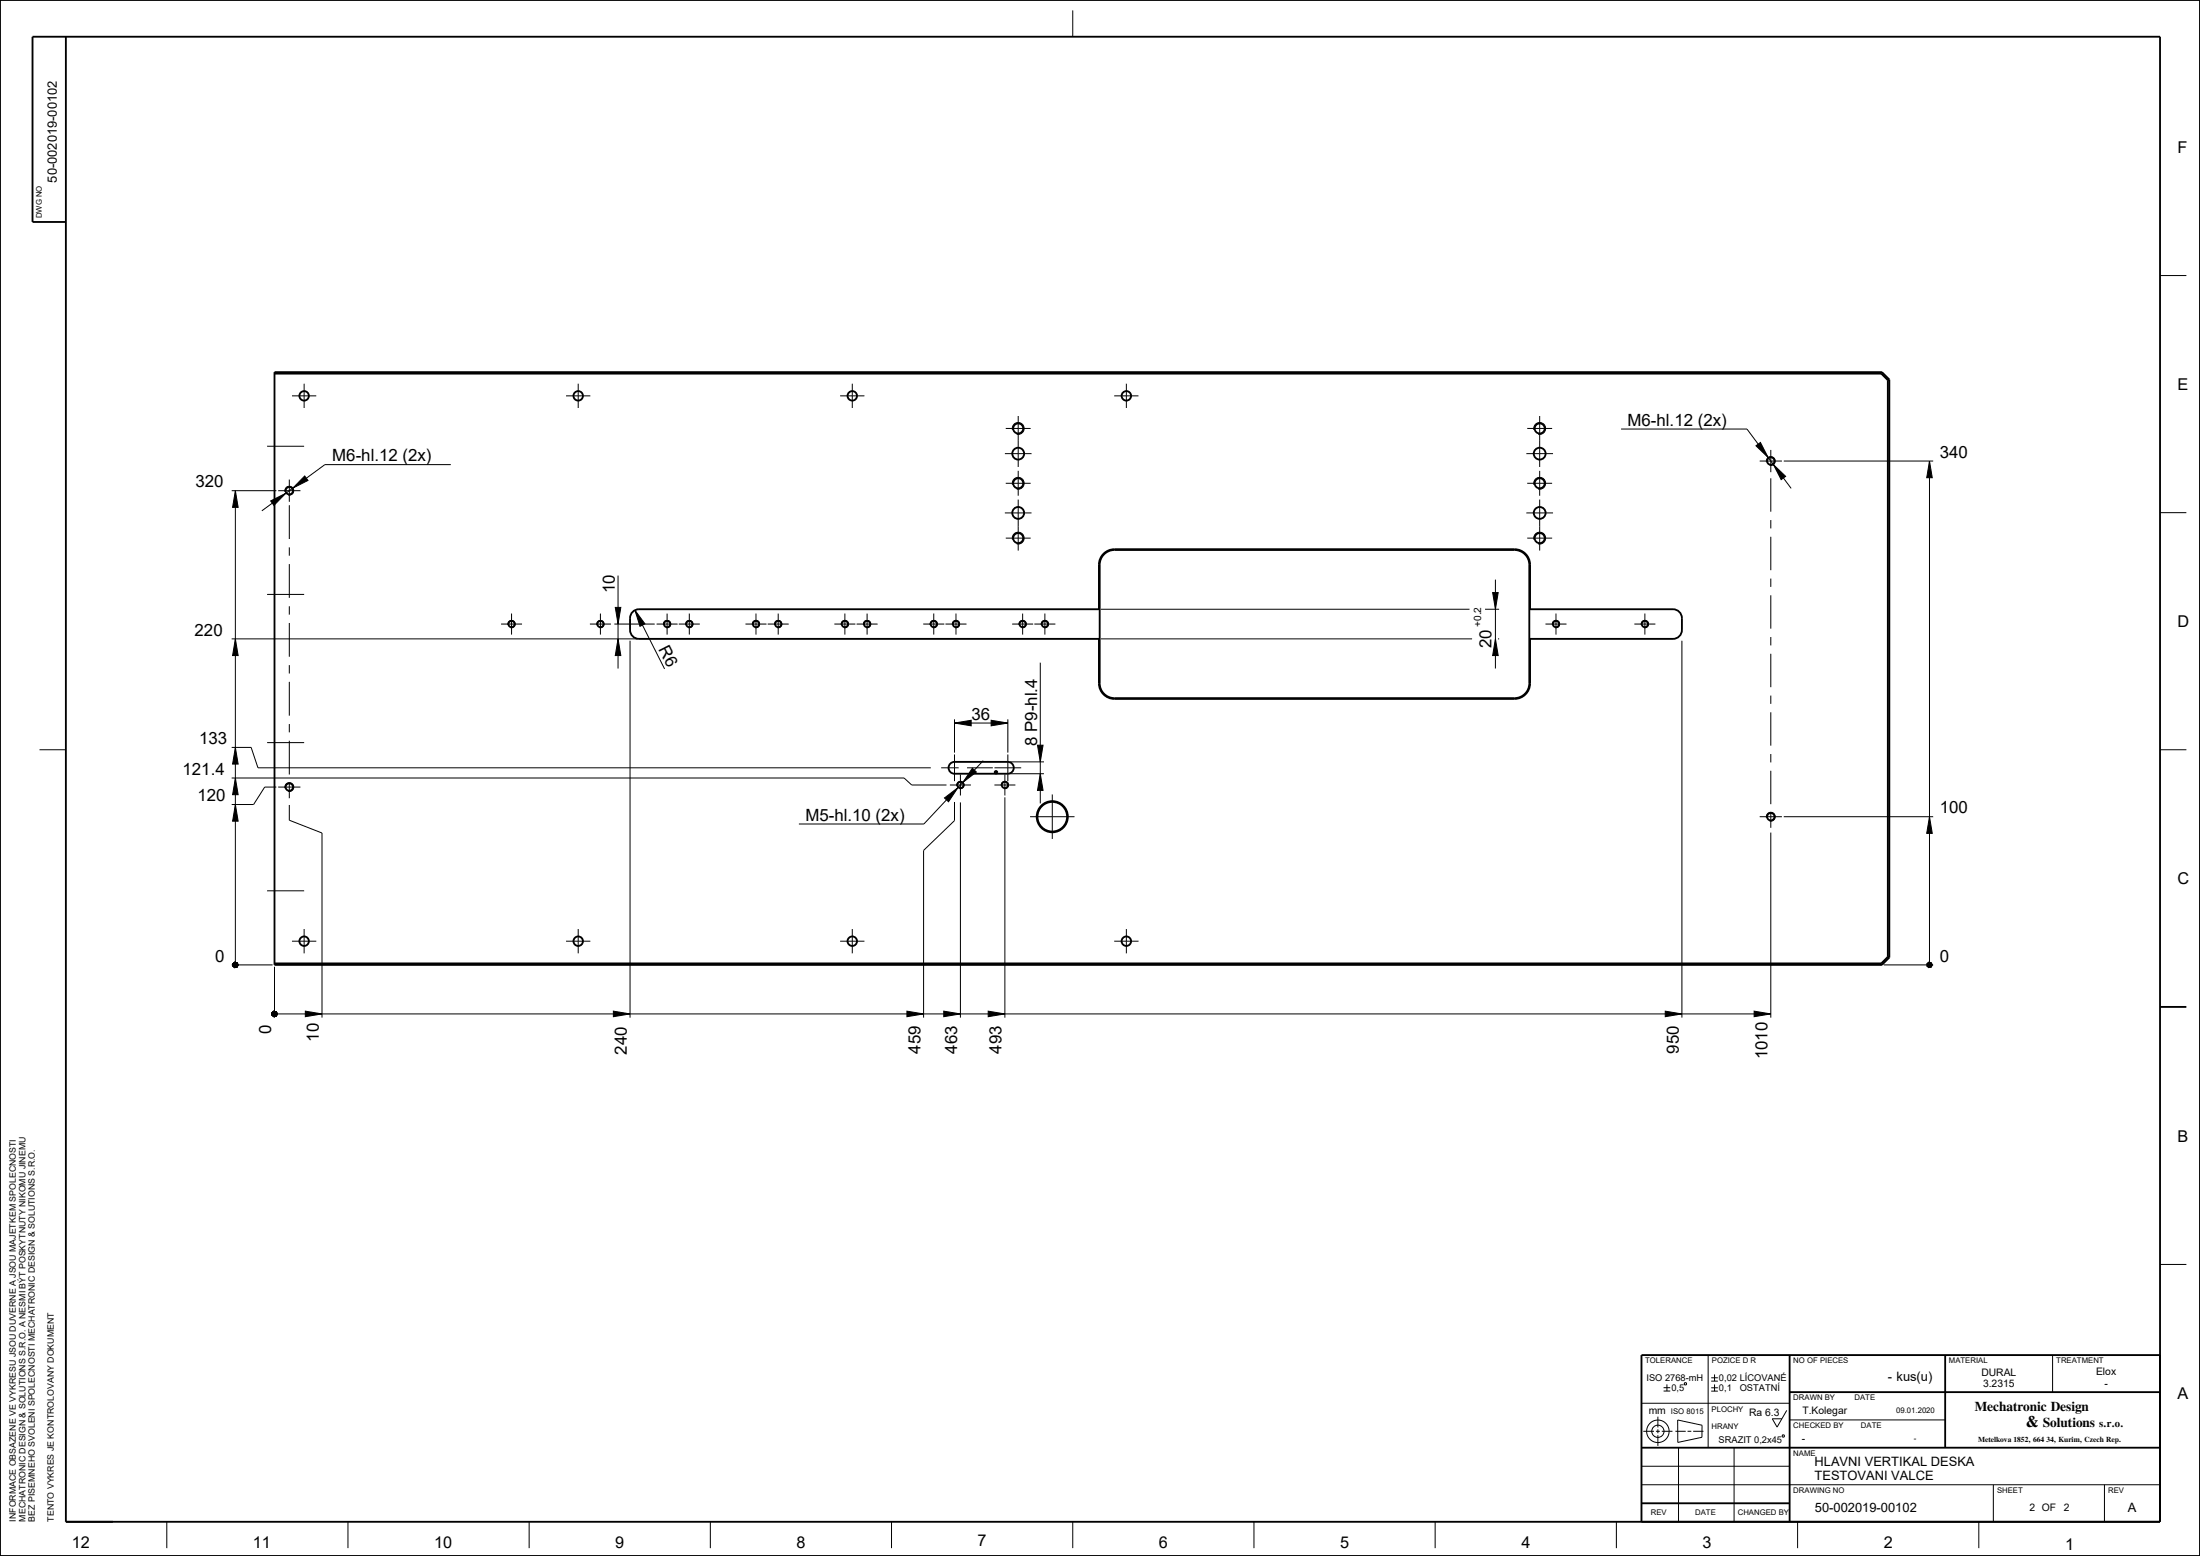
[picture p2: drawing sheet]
<svg xmlns="http://www.w3.org/2000/svg" width="594mm" height="420mm" viewBox="0 0 594 420" stroke-linecap="round" stroke-linejoin="round" font-family="sans-serif">
<g fill="none" stroke="#000" stroke-width=".27">
<path d="M289.6 2.8v7.1M583.2 74.4h7.1M78.8 106.8h6.6M82.1 103.6v6.5M152.8 106.8h6.6M156.1 103.6v6.5M226.8 106.8h6.6M230.1 103.6v6.5M271.6 115.6h6.7M273.4 116.1a1.6 1.6 0 0 1 1.4-2 1.6 1.6 0 0 1 1.7 1.7 1.6 1.6 0 0 1-2 1.4M274.9 112.3v13.7M300.8 106.8h6.6"/>
<path d="M304.1 103.6v6.5M412.4 115.6h6.7M414.2 116.1a1.6 1.6 0 0 1 1.4-2 1.6 1.6 0 0 1 1.7 1.7 1.6 1.6 0 0 1-2 1.4M415.7 112.3v13.7M437.7 115.8h34l11.9 16M62.6 132.4h12M63.6 132.4l.7 4.5h-1.5zM63.6 132.4v128M72.1 120.4h10M73.1 135.2l4-2-3.1 3.2zM75.1 132.4h6M77 132.8a1.2 1.2 0 0 1 1-1.5 1.2 1.2 0 0 1 1.3 1.3 1.2 1.2 0 0 1-1.5 1"/>
<path d="M78.1 129.4v6M78.1 136.4v9.1M82.3 128.5l.9 1.2-4.1 2zM121.7 125.4h-34l-17 12.5M271.3 138.4h7.2M271.3 122.4h7.2M271.6 130.4h6.7M273.4 130.9a1.6 1.6 0 0 1 1.4-2 1.6 1.6 0 0 1 1.7 1.7 1.6 1.6 0 0 1-2 1.4M274.9 127.1v6.7M274.9 134.8v13.8M412.1 138.4h7.2M412.1 122.4h7.2"/>
<path d="M412.4 130.4h6.7M414.2 130.9a1.6 1.6 0 0 1 1.4-2 1.6 1.6 0 0 1 1.7 1.7 1.6 1.6 0 0 1-2 1.4M415.7 127.1v6.7M415.7 134.8v13.8M474.1 120.3l1.2-.9 2.1 4.1zM475.1 124.4h6M477 124.8a1.2 1.2 0 0 1 1-1.5 1.2 1.2 0 0 1 1.3 1.3 1.2 1.2 0 0 1-1.5 1M478.1 129.1v9M478.1 121.4v6M478.8 125.4l3.3 3.2-1.2 .9zM481.6 124.4h40.4M521 124.4l.7 4.5h-1.5z"/>
<path d="M521 124.4v136M583.2 138.4h7.1M78.1 147.7v2.3M78.1 152.3v9.1M166.9 155.4v25M271.6 145.2h6.7M273.4 145.7a1.6 1.6 0 0 1 1.4-2 1.6 1.6 0 0 1 1.7 1.7 1.6 1.6 0 0 1-2 1.4M296.7 152.4h.2M300.9 148.2v.2M403 159.9h1.5l-.7 4.5zM403.8 156.4v24M408.9 148.2v.2"/>
<path d="M412.4 145.2h6.7M412.9 152.4h.2M414.2 145.7a1.6 1.6 0 0 1 1.4-2 1.6 1.6 0 0 1 1.7 1.7 1.6 1.6 0 0 1-2 1.4M478.1 140.4v2.2M478.1 144.9v9M478.1 156.2v2.2M62.6 172.4h109.4M63.6 172.4l.7 4.5h-1.5zM72.1 160.4h10M78.1 163.6v2.3M78.1 168.2v9.1M78.1 179.5v2.3"/>
<path d="M135.3 168.4h5.7M137.1 168.7a1 1 0 0 1 .9-1.2 1 1 0 0 1 1.1 1 1 1 0 0 1-1.2 .9M138.1 165.6v5.7M159.3 168.4h5.7M161.1 168.7a1 1 0 0 1 .9-1.2 1 1 0 0 1 1.1 1 1 1 0 0 1-1.2 .9M162.1 165.6v5.7M165.9 168.4h10.9M166.1 163.9h1.5l-.7 4.5zM166.9 172.4l.7 4.5h-1.5zM170.1 172.9v101.8M171.4 164.7l2.7 3.7-1.3 .7zM171.4 164.7l8 15.9"/>
<path d="M177.3 168.4h5.7M179.1 168.7a1 1 0 0 1 .9-1.2 1 1 0 0 1 1.1 1 1 1 0 0 1-1.2 .9M180.1 165.6v5.7M183.3 168.4h5.7M185.1 168.7a1 1 0 0 1 .9-1.2 1 1 0 0 1 1.1 1 1 1 0 0 1-1.2 .9M186.1 165.6v5.7M201.3 168.4h5.7M203.1 168.7a1 1 0 0 1 .9-1.2 1 1 0 0 1 1.1 1 1 1 0 0 1-1.2 .9M204.1 165.6v5.7M207.3 168.4h5.7M209.1 168.7a1 1 0 0 1 .9-1.2 1 1 0 0 1 1.1 1 1 1 0 0 1-1.2 .9M210.1 165.6v5.7"/>
<path d="M225.3 168.4h5.7M227.1 168.7a1 1 0 0 1 .9-1.2 1 1 0 0 1 1.1 1 1 1 0 0 1-1.2 .9M228.1 165.6v5.7M231.3 168.4h5.7M233.1 168.7a1 1 0 0 1 .9-1.2 1 1 0 0 1 1.1 1 1 1 0 0 1-1.2 .9M234.1 165.6v5.7M249.3 168.4h5.7M251.1 168.7a1 1 0 0 1 .9-1.2 1 1 0 0 1 1.1 1 1 1 0 0 1-1.2 .9M252.1 165.6v5.7M255.3 168.4h5.7M257.1 168.7a1 1 0 0 1 .9-1.2 1 1 0 0 1 1.1 1 1 1 0 0 1-1.2 .9M258.1 165.6v5.7"/>
<path d="M273.3 168.4h5.7M275.1 168.7a1 1 0 0 1 .9-1.2 1 1 0 0 1 1.1 1 1 1 0 0 1-1.2 .9M276.1 165.6v5.7M279.3 168.4h5.7M280.9 178.9v37.9M281.1 168.7a1 1 0 0 1 .9-1.2 1 1 0 0 1 1.1 1 1 1 0 0 1-1.2 .9M282.1 165.6v5.7M297.2 172.4h100.3M297.2 164.4h99.6M401 164.4h3.8M403.8 172.4l.7 4.5h-1.5zM404.5 172.4h.3"/>
<path d="M417.3 168.4h5.7M419.1 168.7a1 1 0 0 1 .9-1.2 1 1 0 0 1 1.1 1 1 1 0 0 1-1.2 .9M420.1 165.6v5.7M441.3 168.4h5.7M443.1 168.7a1 1 0 0 1 .9-1.2 1 1 0 0 1 1.1 1 1 1 0 0 1-1.2 .9M444.1 165.6v5.7M454.1 172.9v101.8M478.1 160.7v9M478.1 172v2.2M478.1 176.5v9M78.1 184v9.2M78.1 195.4v2.3"/>
<path d="M78.1 199.9v9.2M257.7 195.2l4.5-.8v1.5zM257.7 194.2v8.9M257.7 195.2h14.4M267.6 194.4l4.5 .8-4.5 .7zM272.1 194.2v8.9M296.7 184.4h.2M300.9 188.4v.2M408.9 188.4v.2M412.9 184.4h.2M478.1 187.7v2.3M478.1 192.3v9"/>
<path d="M10.7 202.4h7.1M62.6 210h181.5l2.1 1.9h9.4M62.6 201.7h5.2l1.9 5.5h181.6M63.6 201.7l.7 4.5h-1.5zM63.6 210l.7 4.5h-1.5zM63.6 217.2l.7 4.5h-1.5zM72.1 200.4h10M74.6 212.4h-3.1l-3 4.8h-5.9M75.1 212.4h6M77 212.8a1.2 1.2 0 0 1 1-1.5 1.2 1.2 0 0 1 1.3 1.3 1.2 1.2 0 0 1-1.5 1M78.1 211.3v4.1M78.1 217.3v4.1l8.8 3.4v49.9"/>
<path d="M254.1 207.2h4.7M255 215.4l3.6-2.8-2.5 3.8zM256.5 211.9h5.7M257.7 216.5v5l-8.3 8v45.2M257.7 203.6v7.2M258.3 212.1a1 1 0 0 1 .9-1.2 1 1 0 0 1 1.1 1.1 1 1 0 0 1-1.2 .9M259.3 209v5.7M259.3 216.6v58.1M261.1 207.2h7M262.5 207.4l1.1 1-3.6 2.8zM265.5 205.3l-16 17.1h-33.8M268.5 211.9h5.7"/>
<path d="M268.5 207.2h7.2M270.3 212.1a1 1 0 0 1 .9-1.2 1 1 0 0 1 1.1 1.1 1 1 0 0 1-1.2 .9M271.3 209v5.7M271.3 215.2v59.5M272.1 203.6v7.2M272.6 208.8h9.3M272.6 205.6h9.3M280.1 201.1h1.5l-.7 4.5zM280.9 208.8l.7 4.5h-1.5zM284.1 214.4v12M478.1 203.5v2.3M478.1 208v9.1"/>
<path d="M478.1 219.3v4.1M583.2 202.4h7.1M278.1 220.4h12M475.1 220.4h6M477 220.8a1.2 1.2 0 0 1 1-1.5 1.2 1.2 0 0 1 1.3 1.3 1.2 1.2 0 0 1-1.5 1M478.1 224.7v50M481.6 220.4h40.4M521 220.4l.7 4.5h-1.5zM72.1 240.4h10M78.8 254h6.6M82.1 250.8v6.5M152.8 254h6.6"/>
<path d="M156.1 250.8v6.5M226.8 254h6.6M230.1 250.8v6.5M300.8 254h6.6M304.1 250.8v6.5M62.6 260.4h11M62.9 260.1l.5-.4 .6 .2 .3 .5-.3 .6-.6 .2-.5-.4zM73.4 273.4l.5-.4 .7 .1 .3 .6-.3 .6-.7 .1-.5-.4zM74.1 260.9v13.8M74.1 273.7h404M82.4 272.9l4.5 .8-4.5 .7zM165.6 272.9l4.5 .8-4.5 .7z"/>
<path d="M244.9 272.9l4.5 .8-4.5 .7zM254.8 272.9l4.5 .8-4.5 .7zM266.8 272.9l4.5 .8-4.5 .7zM449.6 272.9l4.5 .8-4.5 .7zM473.6 272.9l4.5 .8-4.5 .7zM508.6 260.4h13.4M520.3 260.1l.5-.4 .6 .2 .3 .5-.3 .6-.6 .2-.5-.4zM583.2 341.3h7.1M443.2 378.8h40M449.2 374.6h1.8M449.2 375.5h1.8M450.1 373.7v1.8"/>
<path d="M454.9 373.2l.5 .2-.2 .4-.4-.1zM461.2 365.8v25M462 375.5h1.8M462 371.9h1.8M462 372.8h1.8M462 374.6h1.8M462.9 371v1.8M462.9 373.7v1.8M554.2 365.8v10M443.2 395.8h40M443.7 386.3h2.9M447.1 386.3h1.1"/>
<path d="M447.6 382.4v2.9M447.6 385.8v1.1M447.6 387.4v2.9M448.7 386.3h2.9M452.4 386.3h2.7M453 383.3l6.6 1.4-.1 3.3-6.5 1.3zM453.2 390.8v20M455.6 386.3h1.1M457.2 386.3h2.7M468.2 390.8v20M481.3 387.3l.5 .2-.2 .4-.4-.1zM482.4 380.7l-2.6 4.5-1.3-2.2h2.6"/>
<path d="M483.2 383.3h42M45 410.8v7.1M94 410.8v7.1M142.9 410.8v7.1M191.8 410.8v7.1M240.7 410.8v7.1M289.6 410.8v7.1M338.6 410.8v7.1M387.5 410.8v7.1M436.4 410.8v7.1M443.2 400.8h140M485.4 410.8v7.1"/>
<path d="M534.3 410.8v7.1M538.2 400.8v10M568.2 400.8v10"/>
<circle cx="447.6" cy="386.3" r="3"/>
<circle cx="447.6" cy="386.3" r="1.66"/>
</g>
<g fill="#000">
<path d="M63.6 132.4l.7 4.5h-1.5zM73.1 135.2l4-2-3.1 3.2zM82.3 128.5l.9 1.2-4.1 2zM474.1 120.3l1.2-.9 2.1 4.1zM478.8 125.4l3.3 3.2-1.2 .9zM521 124.4l.7 4.5h-1.5zM63.6 172.4l.7 4.5h-1.5zM166.9 172.4l.7 4.5h-1.5zM166.1 163.9h1.5l-.7 4.5zM171.4 164.7l2.7 3.7-1.3 .7zM403.8 172.4l.7 4.5h-1.5zM403 159.9h1.5l-.7 4.5z"/>
<path d="M257.7 195.2l4.5-.8v1.5zM267.6 194.4l4.5 .8-4.5 .7zM63.6 201.7l.7 4.5h-1.5zM63.6 210l.7 4.5h-1.5zM63.6 217.2l.7 4.5h-1.5zM255 215.4l3.6-2.8-2.5 3.8zM262.5 207.4l1.1 1-3.6 2.8zM280.1 201.1h1.5l-.7 4.5zM280.9 208.8l.7 4.5h-1.5zM521 220.4l.7 4.5h-1.5zM62.9 260.1l.5-.4 .6 .2 .3 .5-.3 .6-.6 .2-.5-.4zM73.4 273.4l.5-.4 .7 .1 .3 .6-.3 .6-.7 .1-.5-.4z"/>
<path d="M82.4 272.9l4.5 .8-4.5 .7zM165.6 272.9l4.5 .8-4.5 .7zM244.9 272.9l4.5 .8-4.5 .7zM254.8 272.9l4.5 .8-4.5 .7zM266.8 272.9l4.5 .8-4.5 .7zM449.6 272.9l4.5 .8-4.5 .7zM473.6 272.9l4.5 .8-4.5 .7zM520.3 260.1l.5-.4 .6 .2 .3 .5-.3 .6-.6 .2-.5-.4z"/>
</g>
<g fill="none" stroke="#000" stroke-width=".5">
<path d="M0 0h594v420h-594zM17.8 9.9v400.9h565.4v-400.9h-574.4v50h9M74.1 100.8h433.8M507.9 100.8l1.8 1.8M508.1 100.4h-434v160h434M508.1 100.4l-.2 .4M508.1 100.4l2 2M509.7 102.6v155.7M510.1 102.4l-.4 .2M510.1 102.4v156M298.1 149.6a4 4 0 0 1 2.8-1.2h108a4 4 0 0 1 4 4v32a4 4 0 0 1-4 4h-108a4 4 0 0 1-4-4v-32a4 4 0 0 1 1.2-2.8zM296.7 172.4v12a4.2 4.2 0 0 0 4.2 4.2h108a4.2 4.2 0 0 0 4.2-4.2v-12"/>
<path d="M296.7 164.4v-12a4.2 4.2 0 0 1 4.2-4.2h108a4.2 4.2 0 0 1 4.2 4.2v12M296.9 164.4h-124.4a2.4 2.4 0 0 0-2.4 2.4v3.2a2.4 2.4 0 0 0 2.4 2.4h124.4M412.9 164.4h38.8a2.4 2.4 0 0 1 2.4 2.4v3.2a2.4 2.4 0 0 1-2.4 2.4h-38.8M256.6 206.1l1.1-.5h14.4a1.6 1.6 0 0 1 1.6 1.6 1.6 1.6 0 0 1-1.6 1.6h-14.4a1.6 1.6 0 0 1-1.5-.9 1.6 1.6 0 0 1 .4-1.8zM509.7 258.3l.4 .1M509.7 258.3l-1.8 1.7M510.1 258.4l-2 2M74.1 260h433.8M507.9 260l.2 .4M583.2 271.8h7.1M483.2 375.8h100M483.2 365.8v45"/>
<path d="M525.2 365.8v25M583.2 365.8h-140v45M443.2 390.8h140M443.2 405.8h40"/>
<circle cx="82.1" cy="106.8" r="1.28"/>
<circle cx="156.1" cy="106.8" r="1.28"/>
<circle cx="230.1" cy="106.8" r="1.28"/>
<circle cx="274.9" cy="115.6" r="1.36"/>
<circle cx="304.1" cy="106.8" r="1.28"/>
<circle cx="415.7" cy="115.6" r="1.36"/>
<circle cx="78.1" cy="132.4" r="1"/>
<circle cx="274.9" cy="122.4" r="1.6"/>
<circle cx="274.9" cy="138.4" r="1.6"/>
<circle cx="274.9" cy="130.4" r="1.36"/>
<circle cx="415.7" cy="122.4" r="1.6"/>
<circle cx="415.7" cy="138.4" r="1.6"/>
<circle cx="415.7" cy="130.4" r="1.36"/>
<circle cx="478.1" cy="124.4" r="1"/>
<circle cx="274.9" cy="145.2" r="1.36"/>
<circle cx="415.7" cy="145.2" r="1.36"/>
<circle cx="138.1" cy="168.4" r=".84"/>
<circle cx="162.1" cy="168.4" r=".84"/>
<circle cx="180.1" cy="168.4" r=".84"/>
<circle cx="186.1" cy="168.4" r=".84"/>
<circle cx="204.1" cy="168.4" r=".84"/>
<circle cx="210.1" cy="168.4" r=".84"/>
<circle cx="228.1" cy="168.4" r=".84"/>
<circle cx="234.1" cy="168.4" r=".84"/>
<circle cx="252.1" cy="168.4" r=".84"/>
<circle cx="258.1" cy="168.4" r=".84"/>
<circle cx="276.1" cy="168.4" r=".84"/>
<circle cx="282.1" cy="168.4" r=".84"/>
<circle cx="420.1" cy="168.4" r=".84"/>
<circle cx="444.1" cy="168.4" r=".84"/>
<circle cx="78.1" cy="212.4" r="1"/>
<circle cx="259.3" cy="211.9" r=".84"/>
<circle cx="268.9" cy="208.4" r=".33"/>
<circle cx="271.3" cy="211.9" r=".84"/>
<circle cx="284.1" cy="220.4" r="4"/>
<circle cx="284.1" cy="220.4" r="4.2"/>
<circle cx="478.1" cy="220.4" r="1"/>
<circle cx="82.1" cy="254" r="1.28"/>
<circle cx="156.1" cy="254" r="1.28"/>
<circle cx="230.1" cy="254" r="1.28"/>
<circle cx="304.1" cy="254" r="1.28"/>
</g>
<g font-size="4.6">
<text x="439.4" y="114.9">M6-hl.12 (2x)</text>
<text x="89.7" y="124.5">M6-hl.12 (2x)</text>
<text x="523.7" y="123.6">340</text>
<text x="52.8" y="131.6">320</text>
<text x="166" y="160.1" transform="rotate(-90 166 160.1)">10</text>
<text x="52.6" y="171.6">220</text>
<text x="177.7" y="175.3" transform="rotate(63 177.7 175.3)">R6</text>
<text x="402.7" y="175" transform="rotate(-90 402.7 175)">20</text>
<text x="262.3" y="194.3">36</text>
<text x="53.8" y="200.9">133</text>
<text x="280" y="201.4" transform="rotate(-90 280 201.4)">8 P9-hl.4</text>
<text x="49.3" y="209.1">121.4</text>
<text x="53.3" y="216.3">120</text>
<text x="217.5" y="221.5">M5-hl.10 (2x)</text>
<text x="523.7" y="219.6">100</text>
<text x="58.1" y="259.6">0</text>
<text x="523.7" y="259.6">0</text>
<text x="73.2" y="279.2" transform="rotate(-90 73.2 279.2)">0</text>
<text x="86.1" y="281.2" transform="rotate(-90 86.1 281.2)">10</text>
<text x="169.2" y="284.7" transform="rotate(-90 169.2 284.7)">240</text>
<text x="248.5" y="284.4" transform="rotate(-90 248.5 284.4)">459</text>
<text x="258.4" y="284.4" transform="rotate(-90 258.4 284.4)">463</text>
<text x="270.4" y="284.4" transform="rotate(-90 270.4 284.4)">493</text>
<text x="453.2" y="284.4" transform="rotate(-90 453.2 284.4)">950</text>
<text x="477.2" y="285.9" transform="rotate(-90 477.2 285.9)">1010</text>
</g>
<g font-size="4.4">
<text x="587.9" y="41.2">F</text>
<text x="587.9" y="105.2">E</text>
<text x="587.9" y="169.2">D</text>
<text x="587.9" y="238.7">C</text>
<text x="587.9" y="308.1">B</text>
<text x="587.9" y="377.6">A</text>
<text x="19.4" y="417.9">12</text>
<text x="68.3" y="417.9">11</text>
<text x="117.2" y="417.9">10</text>
<text x="166.1" y="417.9">9</text>
<text x="215" y="417.9">8</text>
<text x="263.9" y="417.4">7</text>
<text x="312.9" y="417.9">6</text>
<text x="361.8" y="417.9">5</text>
<text x="410.8" y="417.9">4</text>
<text x="459.7" y="417.9">3</text>
<text x="508.6" y="417.9">2</text>
<text x="557.6" y="418.4">1</text>
</g>
<text font-size="4.3" x="547" y="385.3">&amp;</text>
<g font-size="3.6">
<text x="533.2" y="380.9">Mechatronic Design</text>
<text x="551.6" y="385.3">Solutions</text>
</g>
<g font-size="3.5">
<text x="15.4" y="49.3" transform="rotate(-90 15.4 49.3)">50-002019-00102</text>
<text x="509.7" y="372.7">- kus(u)</text>
<text x="489.9" y="395.6">HLAVNI VERTIKAL DESKA</text>
<text x="489.9" y="399.4">TESTOVANI VALCE</text>
<text x="490" y="408.2">50-002019-00102</text>
<text x="574.5" y="408.2">A</text>
</g>
<text font-size="2.9" x="566.7" y="385.3">s.r.o.</text>
<g font-size="2.8">
<text x="535" y="371.3">DURAL</text>
<text x="565.9" y="371.3">Elox</text>
<text x="535.4" y="374.3">3.2315</text>
<text x="568.2" y="374.3">-</text>
<text x="445.1" y="381.5">mm</text>
<text x="472.2" y="382.2">Ra 6.3</text>
<text x="486.6" y="381.8">T.Kolegar</text>
<text x="486.5" y="389.1">-</text>
<text x="548" y="408">2 OF</text>
<text x="557.2" y="408">2</text>
</g>
<text font-size="2.7" x="399.9" y="169.2" transform="rotate(-90 399.9 169.2)">+0.2</text>
<g font-size="2.5">
<text x="444.5" y="372.8">ISO 2768-mH</text>
<text x="451.3" y="375.5">0,5</text>
<text x="464.1" y="372.8">0,02 LÍCOVANÉ</text>
<text x="464.1" y="375.5">0,1</text>
<text x="469.7" y="375.5">OSTATNÍ</text>
<text x="464" y="389.6">SRAZIT 0,2x45</text>
</g>
<g font-size="2.4">
<text x="4.3" y="410.7" transform="rotate(-90 4.3 410.7)">INFORMACE OBSAZENE VE VYKRESU JSOU DUVERNE A JSOU MAJETKEM SPOLECNOSTI</text>
<text x="6.9" y="410.7" transform="rotate(-90 6.9 410.7)">MECHATRONIC DESIGN &amp; SOLUTIONS S.R.O. A NESMI BÝT POSKYTNUTY NIKOMU JINEMU</text>
<text x="9.4" y="410.7" transform="rotate(-90 9.4 410.7)">BEZ PISEMNEHO SVOLENI SPOLECNOSTI MECHATRONIC DESIGN &amp; SOLUTIONS S.R.O.</text>
<text x="14.5" y="410.7" transform="rotate(-90 14.5 410.7)">TENTO VYKRES JE KONTROLOVANY DOKUMENT</text>
</g>
<g font-size="2.1">
<text x="11.3" y="58.9" transform="rotate(-90 11.3 58.9)">DWG NO</text>
<text x="444.2" y="368">TOLERANCE</text>
<text x="462.2" y="368">POZICE D R</text>
<text x="484.2" y="368">NO OF PIECES</text>
<text x="526.2" y="368">MATERIAL</text>
<text x="555.2" y="368">TREATMENT</text>
<text x="451.2" y="381.5">ISO 8015</text>
<text x="462.1" y="381.2">PLOCHY</text>
<text x="484.2" y="378">DRAWN BY</text>
<text x="500.7" y="378">DATE</text>
<text x="512" y="381.5">09.01.2020</text>
<text x="462.1" y="385.7">HRANY</text>
<text x="484.2" y="385.5">CHECKED BY</text>
<text x="502.5" y="385.5">DATE</text>
<text x="516.7" y="388.9">-</text>
<text x="484.2" y="393">NAME</text>
<text x="484.2" y="403">DRAWING NO</text>
<text x="539.2" y="403">SHEET</text>
<text x="569.2" y="403">REV</text>
<text x="445.7" y="409">REV</text>
<text x="457.7" y="409">DATE</text>
<text x="469.2" y="409">CHANGED BY</text>
</g>
<text font-size="2" x="534.1" y="389.1">Metelkova 1852, 664 34, Kurim, Czech Rep.</text>
</svg>
